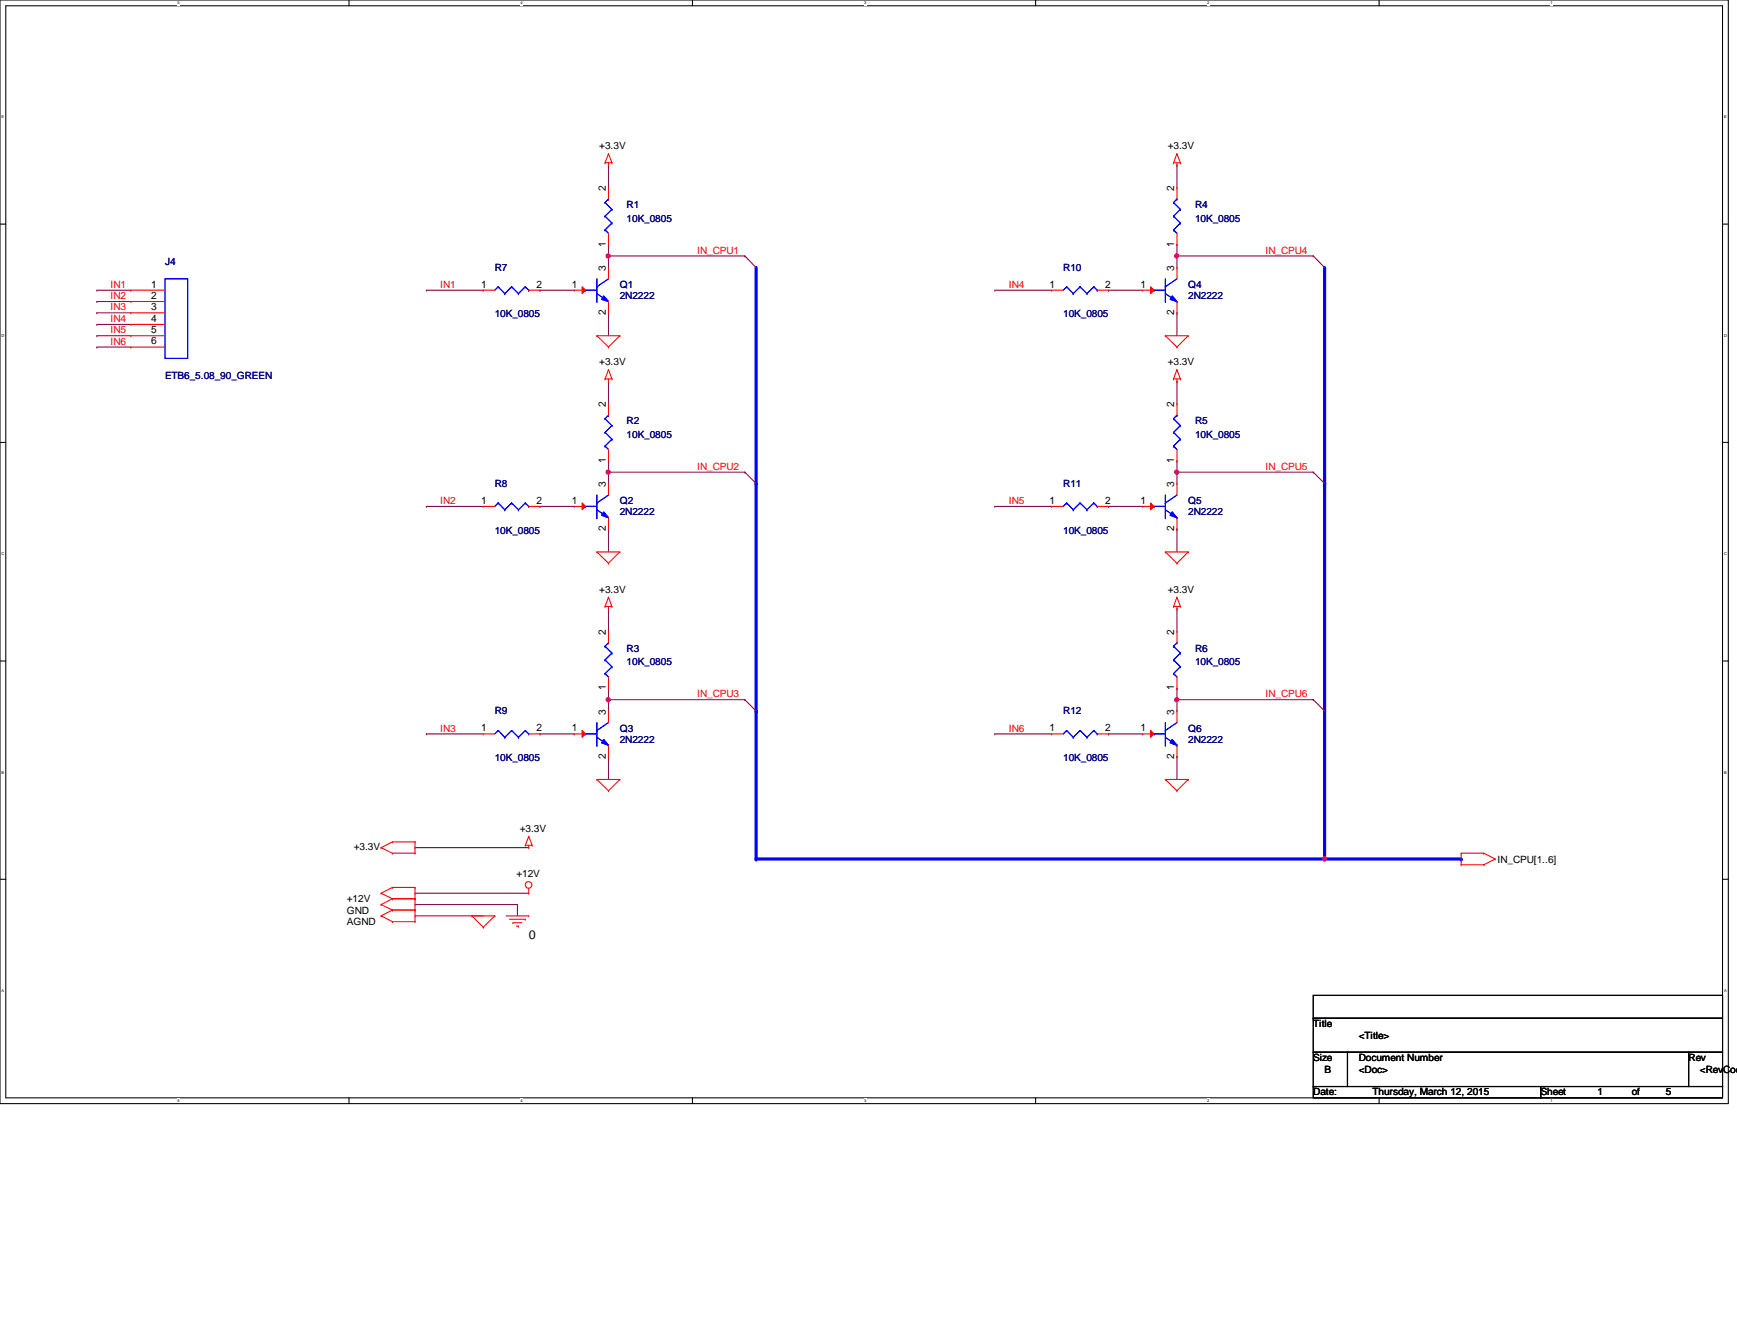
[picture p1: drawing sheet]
<svg xmlns="http://www.w3.org/2000/svg" width="279mm" height="216mm" viewBox="0 0 279 216" stroke-linecap="round" stroke-linejoin="round" font-family="sans-serif">
<path d="M0 0h278v177.4h-278zM.9 .9h276.2v175.6h-276.2z" fill="none" stroke="#000" stroke-width=".17"/>
<g fill="#fff">
<path d="M28.5 .1h.4v.7h-.4z"/>
<path d="M28.5 176.6h.4v.7h-.4z"/>
</g>
<path d="M56.1 0v.9M56.1 176.5v.9" fill="none" stroke="#000" stroke-width=".17"/>
<g fill="#fff">
<path d="M83.7 .1h.4v.7h-.4z"/>
<path d="M83.7 176.6h.4v.7h-.4z"/>
</g>
<path d="M111.4 0v.9M111.4 176.5v.9" fill="none" stroke="#000" stroke-width=".17"/>
<g fill="#fff">
<path d="M139 .1h.3v.7h-.3z"/>
<path d="M139 176.6h.3v.7h-.3z"/>
</g>
<path d="M166.6 0v.9M166.6 176.5v.9" fill="none" stroke="#000" stroke-width=".17"/>
<g fill="#fff">
<path d="M194.2 .1h.3v.7h-.3z"/>
<path d="M194.2 176.6h.3v.7h-.3z"/>
</g>
<path d="M221.8 0v.9M221.8 176.5v.9" fill="none" stroke="#000" stroke-width=".17"/>
<g fill="#fff">
<path d="M249.4 .1h.4v.7h-.4z"/>
<path d="M249.4 176.6h.4v.7h-.4z"/>
<path d="M.3 18.5h.4v.7h-.4z"/>
<path d="M277.3 18.5h.4v.7h-.4z"/>
<path d="M.3 53.6h.4v.7h-.4z"/>
<path d="M277.3 53.6h.5v.7h-.5z"/>
</g>
<path d="M0 36h.9M277.1 36h.9" fill="none" stroke="#000" stroke-width=".17"/>
<g fill="#fff">
<path d="M.3 88.6h.4v.8h-.4z"/>
<path d="M277.3 88.6h.5v.8h-.5z"/>
</g>
<path d="M0 71.1h.9M277.1 71.1h.9" fill="none" stroke="#000" stroke-width=".17"/>
<g fill="#fff">
<path d="M.3 123.8h.4v.7h-.4z"/>
<path d="M277.3 123.8h.4v.7h-.4z"/>
</g>
<path d="M0 106.3h.9M277.1 106.3h.9" fill="none" stroke="#000" stroke-width=".17"/>
<g fill="#fff">
<path d="M.3 158.9h.3v.7h-.3z"/>
<path d="M277.3 158.9h.4v.7h-.4z"/>
</g>
<path d="M0 141.4h.9M277.1 141.4h.9" fill="none" stroke="#000" stroke-width=".17"/>
<g fill="none" stroke="#800040" stroke-width=".17">
<path d="M68.6 46.7h.1M68.6 46.7h9.1M86.9 46.7h.1M86.9 46.7h5.5M97.9 41.1h.1M97.9 41.1v1.9M97.9 41.1h21.9M66.8 143.6h.1M66.8 145.4h.1M66.8 147.2h.1M66.8 143.6h18.2M66.8 145.4h16.4"/>
<path d="M66.8 147.2h10.9M83.2 145.4h.1M83.2 145.4v1.8"/>
</g>
<circle cx="97.8" cy="41.1" r=".34" fill="#f0f"/>
<circle cx="97.8" cy="41.1" r=".34" fill="none" stroke="#f0f" stroke-width=".17"/>
<g fill="none" stroke="#800040" stroke-width=".17">
<path d="M97.9 26.5h.1M97.9 39.3h.1M97.9 26.5v3.7M97.9 39.3v1.8M97.9 50.3h.1M97.9 50.3v3.7M97.9 75.9h.1M97.9 75.9v1.8M97.9 75.9h21.9M68.6 81.4h.1M68.6 81.4h9.1M86.9 81.4h.1"/>
<path d="M86.9 81.4h5.5M66.8 136.3h.1M66.8 136.3h18.2"/>
</g>
<circle cx="97.8" cy="75.9" r=".34" fill="#f0f"/>
<circle cx="97.8" cy="75.9" r=".34" fill="none" stroke="#f0f" stroke-width=".17"/>
<g fill="none" stroke="#800040" stroke-width=".17">
<path d="M97.9 61.3h.1M97.9 74.1h.1M97.9 61.3v3.6M97.9 74.1v1.8M97.9 85h.1M97.9 85v3.7M68.6 118h.1M68.6 118h9.1M86.9 118h.1M86.9 118h5.5M97.9 112.5h.1M97.9 112.5v1.8"/>
<path d="M97.9 112.5h21.9"/>
</g>
<circle cx="97.8" cy="112.5" r=".34" fill="#f0f"/>
<circle cx="97.8" cy="112.5" r=".34" fill="none" stroke="#f0f" stroke-width=".17"/>
<g fill="none" stroke="#800040" stroke-width=".17">
<path d="M160 46.7h.1M160 46.7h9.2M178.3 46.7h.1M178.3 46.7h5.5M189.3 41.1h.1M189.3 41.1v1.9M189.3 41.1h21.9M97.9 97.9h.1M97.9 97.9v3.6M97.9 110.7h.1M97.9 110.7v1.8M97.9 121.6h.1"/>
<path d="M97.9 121.6v3.7"/>
</g>
<circle cx="189.3" cy="41.1" r=".34" fill="#f0f"/>
<circle cx="189.3" cy="41.1" r=".34" fill="none" stroke="#f0f" stroke-width=".17"/>
<g fill="none" stroke="#800040" stroke-width=".17">
<path d="M189.3 26.5h.1M189.3 39.3h.1M189.3 26.5v3.7M189.3 39.3v1.8M189.3 50.3h.1M189.3 50.3v3.7M189.3 75.9h.1M189.3 75.9v1.8M189.3 75.9h21.9M160 81.4h.1M160 81.4h9.2M178.3 81.4h.1"/>
<path d="M178.3 81.4h5.5"/>
</g>
<circle cx="189.3" cy="75.9" r=".34" fill="#f0f"/>
<circle cx="189.3" cy="75.9" r=".34" fill="none" stroke="#f0f" stroke-width=".17"/>
<g fill="none" stroke="#800040" stroke-width=".17">
<path d="M189.3 61.3h.1M189.3 74.1h.1M189.3 61.3v3.6M189.3 74.1v1.8M189.3 85h.1M189.3 85v3.7M160 118h.1M160 118h9.2M178.3 118h.1M178.3 118h5.5M189.3 112.5h.1M189.3 112.5v1.8"/>
<path d="M189.3 112.5h21.9"/>
</g>
<circle cx="189.3" cy="112.5" r=".34" fill="#f0f"/>
<circle cx="189.3" cy="112.5" r=".34" fill="none" stroke="#f0f" stroke-width=".17"/>
<path d="M189.3 97.9h.1M189.3 97.9v3.6M189.3 110.7h.1M189.3 110.7v1.8M189.3 121.6h.1M189.3 121.6v3.7" fill="none" stroke="#800040" stroke-width=".17"/>
<path d="M213.1 43v34.7" fill="none" stroke="#00f" stroke-width=".51"/>
<circle cx="213.1" cy="77.7" r=".25" fill="#00f"/>
<path d="M213.1 138.1h21.9" fill="none" stroke="#00f" stroke-width=".51"/>
<circle cx="235" cy="138.1" r=".25" fill="#00f"/>
<path d="M213.1 77.7v36.6" fill="none" stroke="#00f" stroke-width=".51"/>
<circle cx="213.1" cy="114.3" r=".25" fill="#00f"/>
<path d="M213.1 114.3v23.8" fill="none" stroke="#00f" stroke-width=".51"/>
<circle cx="213.1" cy="138.1" r=".25" fill="#00f"/>
<path d="M121.6 43v34.7" fill="none" stroke="#00f" stroke-width=".51"/>
<circle cx="121.6" cy="77.7" r=".25" fill="#00f"/>
<path d="M121.6 138.1h91.5" fill="none" stroke="#00f" stroke-width=".51"/>
<circle cx="213.1" cy="138.1" r=".25" fill="#00f"/>
<circle cx="213" cy="138.1" r=".35" fill="#f0f"/>
<circle cx="213" cy="138.1" r=".35" fill="none" stroke="#f0f" stroke-width=".17"/>
<path d="M121.6 77.7v36.6" fill="none" stroke="#00f" stroke-width=".51"/>
<circle cx="121.6" cy="114.3" r=".25" fill="#00f"/>
<path d="M121.6 114.3v23.8" fill="none" stroke="#00f" stroke-width=".51"/>
<circle cx="121.6" cy="138.1" r=".25" fill="#00f"/>
<g fill="none" stroke="#800040" stroke-width=".17">
<path d="M15.6 46.7h.1M15.6 48.5h.1M15.6 50.3h.1M15.6 52.2h.1M15.6 54h.1M15.6 55.8h.1M15.6 46.7h5.4M15.6 48.5h5.4M15.6 50.3h5.4M15.6 52.2h5.4M15.6 54h5.4M15.6 55.8h5.4"/>
<path d="M119.8 41.1h.1M119.8 41.1l1.8 1.9M211.2 41.1h.1M211.2 41.1l1.9 1.9M119.8 75.9h.1M119.8 75.9l1.8 1.8M211.2 75.9h.1M211.2 75.9l1.9 1.8M119.8 112.5h.1M119.8 112.5l1.8 1.8M211.2 112.5h.1M211.2 112.5l1.9 1.8"/>
</g>
<g fill="none" stroke="#f00" stroke-width=".17">
<path d="M97.3 26.2h.1M97.3 26.2h1.1M97.9 26.5h.1M97.9 24.7h.1M97.9 26.2v.3M97.9 24.7l-.6 1.5M97.9 24.7l.5 1.5M98.4 26.2h.1M188.8 26.2h.1M188.8 26.2h1.1M189.3 26.5h.1M189.3 24.7h.1"/>
<path d="M189.3 26.2v.3M189.3 24.7l-.5 1.5M189.3 24.7l.6 1.5M189.9 26.2h.1M96 54h.1M96 54h3.7M96 54l1.9 1.8M97.9 55.8h.1M97.9 59.4h.1M97.9 59.4l-.6 1.5M97.9 59.4l.5 1.5M99.7 54h.1"/>
<path d="M99.7 54l-1.8 1.8M187.5 54h.1M187.5 54h3.6M187.5 54l1.8 1.8M189.3 55.8h.1M189.3 59.4h.1M189.3 59.4l-.5 1.5M189.3 59.4l.6 1.5M191.1 54h.1M191.1 54l-1.8 1.8M97.3 60.9h.1M97.3 60.9h1.1"/>
<path d="M97.9 61.3h.1M97.9 74.1h.1M97.9 64.9h.1M97.9 60.9v.4M97.9 64.9v1.9M97.9 72.3v1.8M98.4 60.9h.1M188.8 60.9h.1M188.8 60.9h1.1M189.3 61.3h.1M189.3 74.1h.1M189.3 64.9h.1"/>
<path d="M189.3 60.9v.4M189.3 64.9v1.9M189.3 72.3v1.8M189.9 60.9h.1M77.7 81.4h.1M77.7 81.4h1.9M85 81.4h1.9M86.9 81.4h.1M96 88.7h.1M96 88.7h3.7M96 88.7l1.9 1.9M97.3 97.5h.1"/>
<path d="M97.3 97.5h1.1M97.9 90.6h.1M97.9 97.9h.1M97.9 96h.1M97.9 97.5v.4M97.9 96l-.6 1.5M97.9 96l.5 1.5M98.4 97.5h.1M99.7 88.7h.1M99.7 88.7l-1.8 1.9M187.5 88.7h.1M187.5 88.7h3.6"/>
<path d="M187.5 88.7l1.8 1.9M188.8 97.5h.1M188.8 97.5h1.1M189.3 90.6h.1M189.3 97.9h.1M189.3 96h.1M189.3 97.5v.4M189.3 96l-.5 1.5M189.3 96l.6 1.5M189.9 97.5h.1M191.1 88.7h.1M191.1 88.7l-1.8 1.9"/>
<path d="M61.3 136.3h.1M61.3 136.3l1.8 .9M63.1 137.2h.1M63.1 135.3h.1M63.1 137.2h3.7M63.1 135.3h3.7M63.1 135.3l-1.8 1M66.8 137.2h.1M66.8 135.3h.1M66.8 135.3v1.9M84.5 135.9h.1M84.5 135.9h1.1"/>
<path d="M85 136.3h.1M85 134.5h.1M85 135.9v.4M85 134.5l-.5 1.4M85 134.5l.6 1.4M85.6 135.9h.1M96 125.3h.1M96 125.3h3.7M96 125.3l1.9 1.8M97.9 127.1h.1M99.7 125.3h.1M99.7 125.3l-1.8 1.8"/>
<path d="M187.5 125.3h.1M187.5 125.3h3.6M187.5 125.3l1.8 1.8M189.3 127.1h.1M191.1 125.3h.1M191.1 125.3l-1.8 1.8M235 139h.1M235 137.2h.1M235 139h3.7M235 137.2v1.8M235 137.2h3.7M238.7 139h.1"/>
<path d="M238.7 137.2h.1M238.7 137.2l1.8 .9M240.5 138.1h.1M240.5 138.1l-1.8 .9M61.3 143.6h.1M61.3 147.2h.1M61.3 145.4h.1M61.3 143.6l1.8 .9M61.3 147.2l1.8 1M61.3 145.4l1.8 .9M63.1 142.7h.1M63.1 144.5h.1"/>
<path d="M63.1 146.3h.1M63.1 148.2h.1M63.1 142.7l-1.8 .9M63.1 142.7h3.7M63.1 144.5h3.7M63.1 146.3l-1.8 .9M63.1 146.3h3.7M63.1 148.2h3.7M63.1 144.5l-1.8 .9M66.8 142.7h.1M66.8 144.5h.1M66.8 146.3h.1"/>
<path d="M66.8 148.2h.1M66.8 142.7v5.5M75.9 147.2h.1M75.9 147.2h3.7M75.9 147.2l1.8 1.9M77.7 149.1h.1M79.6 147.2h.1M79.6 147.2l-1.9 1.9M81.4 147.2h3.6M82 147.8h2.5M82.5 148.3h.1M82.5 148.3h1.4"/>
<path d="M83.1 148.9h.3M83.4 148.9h.1M84.5 147.8h.1M85 143.6h.1M85 147.2h.1M85 142.8v.8"/>
<circle cx="85" cy="142.3" r=".54"/>
</g>
<path d="M211.2 160h65.9v3.7h-65.9zM211.2 163.7h65.9v5.5h-65.9zM211.2 169.2h5.5v5.5h-5.5zM211.2 174.7h36.6v1.8h-36.6zM216.7 169.2h54.9v5.5h-54.9zM247.8 174.7h29.3v1.8h-29.3zM271.6 169.2h5.5v5.5h-5.5z" fill="none" stroke="#000" stroke-width=".17"/>
<g fill="none" stroke="#00f" stroke-width=".17">
<path d="M96 79.6v3.6M97.3 71.7h.1M97.3 69.5h.1M97.3 67.3h.1M97.3 71.7l.6 .6M97.3 69.5l1.1 1.1M97.3 67.3l1.1 1.1M97.9 66.8h.1M97.9 66.8l-.6 .5M97.9 79.6l-1.9 1.3M98.4 70.6h.1M98.4 68.4h.1"/>
<path d="M98.4 70.6l-1.1 1.1M98.4 68.4l-1.1 1.1M188.8 71.7h.1M188.8 69.5h.1M188.8 67.3h.1M188.8 71.7l.5 .6M188.8 69.5l1.1 1.1M188.8 67.3l1.1 1.1M189.3 66.8h.1M189.3 66.8l-.5 .5M189.9 70.6h.1M189.9 68.4h.1"/>
<path d="M189.9 70.6l-1.1 1.1M189.9 68.4l-1.1 1.1M80.1 80.9h.1M80.1 80.9l-.5 .5M80.1 80.9l1.1 1.1M81.2 82h.1M82.3 80.9h.1M82.3 80.9l-1.1 1.1M82.3 80.9l1.1 1.1M83.4 82h.1M84.5 80.9h.1M84.5 80.9l-1.1 1.1"/>
<path d="M84.5 80.9l.5 .5M85 81.4h.1M94.2 81.4h.1M94.2 81.4h1.8M96 80.9h.1M96 83.2h.1M96 82l1.9 1.2M97.9 83.2h.1"/>
</g>
<path d="M97.1 82.3l.8 .9-1.1-.4z" fill="#00f"/>
<path d="M96 79.6v3.6M97.9 79.6l-1.9 1.3M94.2 81.4h.1M94.2 81.4h1.8M96 80.9h.1M96 83.2h.1M96 82l1.9 1.2M97.1 82.3l.8 .9-1.1-.4zM97.9 83.2h.1" fill="none" stroke="#00f" stroke-width=".17"/>
<path d="M97.1 82.3l.8 .9-1.1-.4z" fill="#00f"/>
<path d="M97.1 82.3l.8 .9-1.1-.4z" fill="none" stroke="#00f" stroke-width=".17"/>
<path d="M97.9 77.7h.1M97.9 77.7v1.9M97.9 85h.1M97.9 83.2v1.8" fill="none" stroke="#f00" stroke-width=".17"/>
<path d="M93.6 80.9l.6 .5-.6 .6z" fill="#f00"/>
<path d="M169.2 46.7h.1M169.2 46.7h1.8M176.5 46.7h1.8M178.3 46.7h.1M92.4 81.4h.1M92.4 81.4h1.8M93.6 80.9l.6 .5-.6 .6zM189.3 110.7h.1M189.3 101.5h.1M189.3 101.5v1.8M189.3 108.8v1.9" fill="none" stroke="#f00" stroke-width=".17"/>
<g fill="none" stroke="#00f" stroke-width=".17">
<path d="M171.6 46.1h.1M171.6 46.1l-.6 .6M171.6 46.1l1 1.1M172.6 47.2h.1M173.7 46.1h.1M173.7 46.1l-1.1 1.1M173.7 46.1l1.1 1.1M174.8 47.2h.1M175.9 46.1h.1M175.9 46.1l-1.1 1.1M175.9 46.1l.6 .6M176.5 46.7h.1"/>
<path d="M185.6 46.7h.1M185.6 46.7h1.9M187.5 46.1h.1M187.5 48.5h.1M187.5 47.2l1.8 1.3M187.5 44.8v3.7M189.3 48.5h.1M189.3 44.8l-1.8 1.3M188.8 108.3h.1M188.8 106.1h.1M188.8 103.9h.1M188.8 108.3l.5 .5"/>
<path d="M188.8 106.1l1.1 1.1M188.8 103.9l1.1 1.1M189.3 103.3h.1M189.3 103.3l-.5 .6M189.9 107.2h.1M189.9 105h.1M189.9 107.2l-1.1 1.1M189.9 105l-1.1 1.1"/>
</g>
<path d="M188.6 47.6l.7 .9-1.1-.4z" fill="#00f"/>
<path d="M185.6 46.7h.1M185.6 46.7h1.9M187.5 46.1h.1M187.5 48.5h.1M187.5 47.2l1.8 1.3M187.5 44.8v3.7M188.6 47.6l.7 .9-1.1-.4zM189.3 48.5h.1M189.3 44.8l-1.8 1.3" fill="none" stroke="#00f" stroke-width=".17"/>
<path d="M188.6 47.6l.7 .9-1.1-.4z" fill="#00f"/>
<path d="M188.6 47.6l.7 .9-1.1-.4z" fill="none" stroke="#00f" stroke-width=".17"/>
<path d="M189.3 43h.1M189.3 50.3h.1M189.3 43v1.8M189.3 48.5v1.8" fill="none" stroke="#f00" stroke-width=".17"/>
<path d="M185.1 46.1l.5 .6-.5 .5z" fill="#f00"/>
<path d="M183.8 46.7h.1M183.8 46.7h1.8M185.1 46.1l.5 .6-.5 .5zM169.2 118h.1M169.2 118h1.8M176.5 118h1.8M178.3 118h.1" fill="none" stroke="#f00" stroke-width=".17"/>
<g fill="none" stroke="#00f" stroke-width=".17">
<path d="M171.6 117.4h.1M171.6 117.4l-.6 .6M171.6 117.4l1 1.1M172.6 118.5h.1M173.7 117.4h.1M173.7 117.4l-1.1 1.1M173.7 117.4l1.1 1.1M174.8 118.5h.1M175.9 117.4h.1M175.9 117.4l-1.1 1.1M175.9 117.4l.6 .6M176.5 118h.1"/>
<path d="M185.6 118h.1M185.6 118h1.9M187.5 117.4h.1M187.5 119.8h.1M187.5 118.5l1.8 1.3M187.5 116.2v3.6M189.3 119.8h.1M189.3 116.2l-1.8 1.2"/>
</g>
<path d="M188.6 118.9l.7 .9-1.1-.4z" fill="#00f"/>
<path d="M185.6 118h.1M185.6 118h1.9M187.5 117.4h.1M187.5 119.8h.1M187.5 118.5l1.8 1.3M187.5 116.2v3.6M188.6 118.9l.7 .9-1.1-.4zM189.3 119.8h.1M189.3 116.2l-1.8 1.2" fill="none" stroke="#00f" stroke-width=".17"/>
<path d="M188.6 118.9l.7 .9-1.1-.4z" fill="#00f"/>
<path d="M188.6 118.9l.7 .9-1.1-.4z" fill="none" stroke="#00f" stroke-width=".17"/>
<path d="M189.3 114.3h.1M189.3 114.3v1.9M189.3 119.8v1.8M189.3 121.6h.1" fill="none" stroke="#f00" stroke-width=".17"/>
<path d="M185.1 117.4l.5 .6-.5 .5z" fill="#f00"/>
<g fill="none" stroke="#f00" stroke-width=".17">
<path d="M189.3 39.3h.1M189.3 30.2h.1M189.3 30.2v1.8M189.3 37.5v1.8M21 46.7h.1M21 48.5h.1M21 50.3h.1M21 52.2h.1M21 54h.1M21 55.8h.1M21 46.7h5.5M21 48.5h5.5"/>
<path d="M21 50.3h5.5M21 52.2h5.5M21 54h5.5M21 55.8h5.5M77.7 46.7h.1M77.7 46.7h1.9M85 46.7h1.9M86.9 46.7h.1M169.2 81.4h.1M169.2 81.4h1.8M176.5 81.4h1.8M178.3 81.4h.1"/>
<path d="M77.7 118h.1M77.7 118h1.9M85 118h1.9M86.9 118h.1M97.9 110.7h.1M97.9 101.5h.1M97.9 101.5v1.8M97.9 108.8v1.9M183.8 118h.1M183.8 118h1.8M185.1 117.4l.5 .6-.5 .5z"/>
</g>
<g fill="none" stroke="#00f" stroke-width=".17">
<path d="M188.8 37h.1M188.8 34.8h.1M188.8 32.6h.1M188.8 37l.5 .5M188.8 34.8l1.1 1.1M188.8 32.6l1.1 1.1M189.3 32h.1M189.3 32l-.5 .6M189.9 35.9h.1M189.9 33.7h.1M189.9 35.9l-1.1 1.1M189.9 33.7l-1.1 1.1"/>
<path d="M26.5 44.8h3.7v12.8h-3.7zM80.1 46.1h.1M80.1 46.1l-.5 .6M80.1 46.1l1.1 1.1M81.2 47.2h.1M82.3 46.1h.1M82.3 46.1l-1.1 1.1M82.3 46.1l1.1 1.1M83.4 47.2h.1M84.5 46.1h.1M84.5 46.1l-1.1 1.1M84.5 46.1l.5 .6"/>
<path d="M85 46.7h.1M171.6 80.9h.1M171.6 80.9l-.6 .5M171.6 80.9l1 1.1M172.6 82h.1M173.7 80.9h.1M173.7 80.9l-1.1 1.1M173.7 80.9l1.1 1.1M174.8 82h.1M175.9 80.9h.1M175.9 80.9l-1.1 1.1M175.9 80.9l.6 .5"/>
<path d="M176.5 81.4h.1M80.1 117.4h.1M80.1 117.4l-.5 .6M80.1 117.4l1.1 1.1M81.2 118.5h.1M82.3 117.4h.1M82.3 117.4l-1.1 1.1M82.3 117.4l1.1 1.1M83.4 118.5h.1M84.5 117.4h.1M84.5 117.4l-1.1 1.1M84.5 117.4l.5 .6"/>
<path d="M85 118h.1M94.2 118h.1M94.2 118h1.8M96 117.4h.1M96 119.8h.1M96 118.5l1.9 1.3M96 116.2v3.6M97.3 108.3h.1M97.3 106.1h.1M97.3 103.9h.1M97.3 108.3l.6 .5M97.3 106.1l1.1 1.1"/>
<path d="M97.3 103.9l1.1 1.1M97.9 103.3h.1M97.9 119.8h.1M97.9 103.3l-.6 .6M97.9 116.2l-1.9 1.2M98.4 107.2h.1M98.4 105h.1M98.4 107.2l-1.1 1.1M98.4 105l-1.1 1.1"/>
</g>
<path d="M97.1 118.9l.8 .9-1.1-.4z" fill="#00f"/>
<path d="M94.2 118h.1M94.2 118h1.8M96 117.4h.1M96 119.8h.1M96 118.5l1.9 1.3M96 116.2v3.6M97.1 118.9l.8 .9-1.1-.4zM97.9 119.8h.1M97.9 116.2l-1.9 1.2" fill="none" stroke="#00f" stroke-width=".17"/>
<path d="M97.1 118.9l.8 .9-1.1-.4z" fill="#00f"/>
<path d="M97.1 118.9l.8 .9-1.1-.4z" fill="none" stroke="#00f" stroke-width=".17"/>
<path d="M97.9 114.3h.1M97.9 114.3v1.9M97.9 119.8v1.8M97.9 121.6h.1" fill="none" stroke="#f00" stroke-width=".17"/>
<path d="M93.6 117.4l.6 .6-.6 .5z" fill="#f00"/>
<path d="M97.9 39.3h.1M97.9 30.2h.1M97.9 30.2v1.8M97.9 37.5v1.8M92.4 118h.1M92.4 118h1.8M93.6 117.4l.6 .6-.6 .5z" fill="none" stroke="#f00" stroke-width=".17"/>
<g fill="none" stroke="#00f" stroke-width=".17">
<path d="M97.3 37h.1M97.3 34.8h.1M97.3 32.6h.1M97.3 37l.6 .5M97.3 34.8l1.1 1.1M97.3 32.6l1.1 1.1M97.9 32h.1M97.9 32l-.6 .6M98.4 35.9h.1M98.4 33.7h.1M98.4 35.9l-1.1 1.1M98.4 33.7l-1.1 1.1"/>
<path d="M187.5 79.6v3.6M189.3 79.6l-1.8 1.3M185.6 81.4h.1M185.6 81.4h1.9M187.5 80.9h.1M187.5 83.2h.1M187.5 82l1.8 1.2M189.3 83.2h.1"/>
</g>
<path d="M188.6 82.3l.7 .9-1.1-.4z" fill="#00f"/>
<path d="M187.5 79.6v3.6M189.3 79.6l-1.8 1.3M185.6 81.4h.1M185.6 81.4h1.9M187.5 80.9h.1M187.5 83.2h.1M187.5 82l1.8 1.2M188.6 82.3l.7 .9-1.1-.4zM189.3 83.2h.1" fill="none" stroke="#00f" stroke-width=".17"/>
<path d="M188.6 82.3l.7 .9-1.1-.4z" fill="#00f"/>
<path d="M188.6 82.3l.7 .9-1.1-.4z" fill="none" stroke="#00f" stroke-width=".17"/>
<path d="M189.3 77.7h.1M189.3 77.7v1.9M189.3 85h.1M189.3 83.2v1.8" fill="none" stroke="#f00" stroke-width=".17"/>
<path d="M185.1 80.9l.5 .5-.5 .6z" fill="#f00"/>
<path d="M183.8 81.4h.1M183.8 81.4h1.8M185.1 80.9l.5 .5-.5 .6z" fill="none" stroke="#f00" stroke-width=".17"/>
<path d="M94.2 46.7h.1M94.2 46.7h1.8M96 46.1h.1M96 48.5h.1M96 47.2l1.9 1.3M96 44.8v3.7M97.9 48.5h.1M97.9 44.8l-1.9 1.3" fill="none" stroke="#00f" stroke-width=".17"/>
<path d="M97.1 47.6l.8 .9-1.1-.4z" fill="#00f"/>
<path d="M94.2 46.7h.1M94.2 46.7h1.8M96 46.1h.1M96 48.5h.1M96 47.2l1.9 1.3M96 44.8v3.7M97.1 47.6l.8 .9-1.1-.4zM97.9 48.5h.1M97.9 44.8l-1.9 1.3" fill="none" stroke="#00f" stroke-width=".17"/>
<path d="M97.1 47.6l.8 .9-1.1-.4z" fill="#00f"/>
<path d="M97.1 47.6l.8 .9-1.1-.4z" fill="none" stroke="#00f" stroke-width=".17"/>
<path d="M97.9 43h.1M97.9 50.3h.1M97.9 43v1.8M97.9 48.5v1.8" fill="none" stroke="#f00" stroke-width=".17"/>
<path d="M93.6 46.1l.6 .6-.6 .5z" fill="#f00"/>
<path d="M92.4 46.7h.1M92.4 46.7h1.8M93.6 46.1l.6 .6-.6 .5z" fill="none" stroke="#f00" stroke-width=".17"/>
<circle cx="97.8" cy="41.1" r=".34" fill="#f0f"/>
<circle cx="97.8" cy="41.1" r=".34" fill="none" stroke="#f0f" stroke-width=".17"/>
<circle cx="97.8" cy="75.9" r=".34" fill="#f0f"/>
<circle cx="97.8" cy="75.9" r=".34" fill="none" stroke="#f0f" stroke-width=".17"/>
<circle cx="97.8" cy="112.5" r=".34" fill="#f0f"/>
<circle cx="97.8" cy="112.5" r=".34" fill="none" stroke="#f0f" stroke-width=".17"/>
<circle cx="189.3" cy="41.1" r=".34" fill="#f0f"/>
<circle cx="189.3" cy="41.1" r=".34" fill="none" stroke="#f0f" stroke-width=".17"/>
<circle cx="189.3" cy="75.9" r=".34" fill="#f0f"/>
<circle cx="189.3" cy="75.9" r=".34" fill="none" stroke="#f0f" stroke-width=".17"/>
<circle cx="189.3" cy="112.5" r=".34" fill="#f0f"/>
<circle cx="189.3" cy="112.5" r=".34" fill="none" stroke="#f0f" stroke-width=".17"/>
<circle cx="213" cy="138.1" r=".35" fill="#f0f"/>
<circle cx="213" cy="138.1" r=".35" fill="none" stroke="#f0f" stroke-width=".17"/>
<text font-size="2" x="85" y="150.9">0</text>
<g font-size="1.7">
<text x="97.5" y="30.7" transform="rotate(-90 97.5 30.7)">2</text>
<text x="188.9" y="30.7" transform="rotate(-90 188.9 30.7)">2</text>
<text x="97.5" y="39.7" transform="rotate(-90 97.5 39.7)">1</text>
<text x="188.9" y="39.7" transform="rotate(-90 188.9 39.7)">1</text>
<text x="24.3" y="46.2">1</text>
<text x="77.4" y="46.2">1</text>
<text x="86.3" y="46.2">2</text>
<text x="92" y="46.2">1</text>
<text x="97.5" y="43.6" transform="rotate(-90 97.5 43.6)">3</text>
<text x="168.8" y="46.2">1</text>
<text x="177.8" y="46.2">2</text>
<text x="183.4" y="46.2">1</text>
<text x="188.9" y="43.6" transform="rotate(-90 188.9 43.6)">3</text>
<text x="24.3" y="48">2</text>
<text x="24.3" y="49.9">3</text>
<text x="24.3" y="51.7">4</text>
<text x="24.3" y="53.6">5</text>
<text x="97.5" y="50.6" transform="rotate(-90 97.5 50.6)">2</text>
<text x="188.9" y="50.6" transform="rotate(-90 188.9 50.6)">2</text>
<text x="24.3" y="55.4">6</text>
<text x="97.5" y="65.5" transform="rotate(-90 97.5 65.5)">2</text>
<text x="188.9" y="65.5" transform="rotate(-90 188.9 65.5)">2</text>
<text x="97.5" y="74.4" transform="rotate(-90 97.5 74.4)">1</text>
<text x="188.9" y="74.4" transform="rotate(-90 188.9 74.4)">1</text>
<text x="77.4" y="81">1</text>
<text x="86.3" y="81">2</text>
<text x="92" y="81">1</text>
<text x="97.5" y="78.3" transform="rotate(-90 97.5 78.3)">3</text>
<text x="168.8" y="81">1</text>
<text x="177.8" y="81">2</text>
<text x="183.4" y="81">1</text>
<text x="188.9" y="78.3" transform="rotate(-90 188.9 78.3)">3</text>
<text x="97.5" y="85.4" transform="rotate(-90 97.5 85.4)">2</text>
<text x="188.9" y="85.4" transform="rotate(-90 188.9 85.4)">2</text>
<text x="97.5" y="102.1" transform="rotate(-90 97.5 102.1)">2</text>
<text x="188.9" y="102.1" transform="rotate(-90 188.9 102.1)">2</text>
<text x="97.5" y="111" transform="rotate(-90 97.5 111)">1</text>
<text x="188.9" y="111" transform="rotate(-90 188.9 111)">1</text>
<text x="77.4" y="117.6">1</text>
<text x="86.3" y="117.6">2</text>
<text x="92" y="117.6">1</text>
<text x="97.5" y="114.9" transform="rotate(-90 97.5 114.9)">3</text>
<text x="168.8" y="117.6">1</text>
<text x="177.8" y="117.6">2</text>
<text x="183.4" y="117.6">1</text>
<text x="188.9" y="114.9" transform="rotate(-90 188.9 114.9)">3</text>
<text x="97.5" y="122" transform="rotate(-90 97.5 122)">2</text>
<text x="188.9" y="122" transform="rotate(-90 188.9 122)">2</text>
</g>
<g font-size="1.6">
<text x="96.4" y="24">+3.3V</text>
<text x="187.8" y="24">+3.3V</text>
<text x="96.4" y="58.7">+3.3V</text>
<text x="187.8" y="58.7">+3.3V</text>
<text x="96.4" y="95.3">+3.3V</text>
<text x="187.8" y="95.3">+3.3V</text>
<text x="56.9" y="136.6">+3.3V</text>
<text x="83.6" y="133.7">+3.3V</text>
<text x="83.1" y="141">+12V</text>
<text x="240.9" y="138.8">IN_CPU[1..6]</text>
<text x="55.8" y="145">+12V</text>
<text x="55.8" y="148.7">AGND</text>
<text x="55.8" y="146.9">GND</text>
<text x="211.2" y="165.1">Title</text>
<text x="218.6" y="167">&lt;Title&gt;</text>
<text x="211.2" y="170.6">Size</text>
<text x="213.1" y="172.5">B</text>
<text x="218.6" y="170.6">Document Number</text>
<text x="218.6" y="172.5">&lt;Doc&gt;</text>
<text x="271.6" y="170.6">Rev</text>
<text x="273.4" y="172.5">&lt;RevCode</text>
<text x="211.2" y="176.1">Date:</text>
<text x="220.8" y="176.1">Thursday, March 12, 2015</text>
<text x="247.8" y="176.1">Sheet</text>
<text x="257" y="176.1">1</text>
<text x="262.5" y="176.1">of</text>
<text x="267.9" y="176.1">5</text>
</g>
<g font-size="1.6" fill="#000080">
<text x="100.8" y="33.4">R1</text>
<text x="100.8" y="35.6">10K_0805</text>
<text x="192.2" y="33.4">R4</text>
<text x="192.2" y="35.6">10K_0805</text>
<text x="26.5" y="42.6">J4</text>
<text x="79.6" y="43.5">R7</text>
<text x="99.7" y="46.3">Q1</text>
<text x="171" y="43.5">R10</text>
<text x="191.1" y="46.3">Q4</text>
<text x="79.6" y="51">10K_0805</text>
<text x="99.7" y="48.1">2N2222</text>
<text x="171" y="51">10K_0805</text>
<text x="191.1" y="48.1">2N2222</text>
<text x="26.5" y="60.9">ETB6_5.08_90_GREEN</text>
<text x="100.8" y="68.2">R2</text>
<text x="100.8" y="70.4">10K_0805</text>
<text x="192.2" y="68.2">R5</text>
<text x="192.2" y="70.4">10K_0805</text>
<text x="79.6" y="78.3">R8</text>
<text x="99.7" y="81">Q2</text>
<text x="99.7" y="82.8">2N2222</text>
<text x="171" y="78.3">R11</text>
<text x="191.1" y="81">Q5</text>
<text x="191.1" y="82.8">2N2222</text>
<text x="79.6" y="85.8">10K_0805</text>
<text x="171" y="85.8">10K_0805</text>
<text x="100.8" y="104.8">R3</text>
<text x="100.8" y="107">10K_0805</text>
<text x="192.2" y="104.8">R6</text>
<text x="192.2" y="107">10K_0805</text>
<text x="79.6" y="114.9">R9</text>
<text x="99.7" y="117.6">Q3</text>
<text x="99.7" y="119.4">2N2222</text>
<text x="171" y="114.9">R12</text>
<text x="191.1" y="117.6">Q6</text>
<text x="191.1" y="119.4">2N2222</text>
<text x="79.6" y="122.3">10K_0805</text>
<text x="171" y="122.3">10K_0805</text>
</g>
<g font-size="1.6" fill="#f00">
<text x="112.1" y="40.8">IN_CPU1</text>
<text x="203.6" y="40.8">IN_CPU4</text>
<text x="17.8" y="46.3">IN1</text>
<text x="70.8" y="46.3">IN1</text>
<text x="162.3" y="46.3">IN4</text>
<text x="17.8" y="48.1">IN2</text>
<text x="17.8" y="49.9">IN3</text>
<text x="17.8" y="51.8">IN4</text>
<text x="17.8" y="53.6">IN5</text>
<text x="17.8" y="55.4">IN6</text>
<text x="112.1" y="75.5">IN_CPU2</text>
<text x="203.6" y="75.5">IN_CPU5</text>
<text x="70.8" y="81">IN2</text>
<text x="162.3" y="81">IN5</text>
<text x="112.1" y="112.1">IN_CPU3</text>
<text x="203.6" y="112.1">IN_CPU6</text>
<text x="70.8" y="117.6">IN3</text>
<text x="162.3" y="117.6">IN6</text>
</g>
<g font-size=".6">
<text x="28.5" y=".7">5</text>
<text x="83.7" y=".7">4</text>
<text x="139" y=".7">3</text>
<text x="194.2" y=".7">2</text>
<text x="249.4" y=".7">1</text>
<text x=".3" y="19">E</text>
<text x="277.3" y="19">E</text>
<text x=".3" y="54.1">D</text>
<text x="277.3" y="54.1">D</text>
<text x=".3" y="89.2">C</text>
<text x="277.3" y="89.2">C</text>
<text x=".3" y="124.4">B</text>
<text x="277.3" y="124.4">B</text>
<text x=".3" y="159.5">A</text>
<text x="277.3" y="159.5">A</text>
<text x="28.5" y="177.2">5</text>
<text x="83.7" y="177.2">4</text>
<text x="139" y="177.2">3</text>
<text x="194.2" y="177.2">2</text>
<text x="249.4" y="177.2">1</text>
</g>
</svg>
